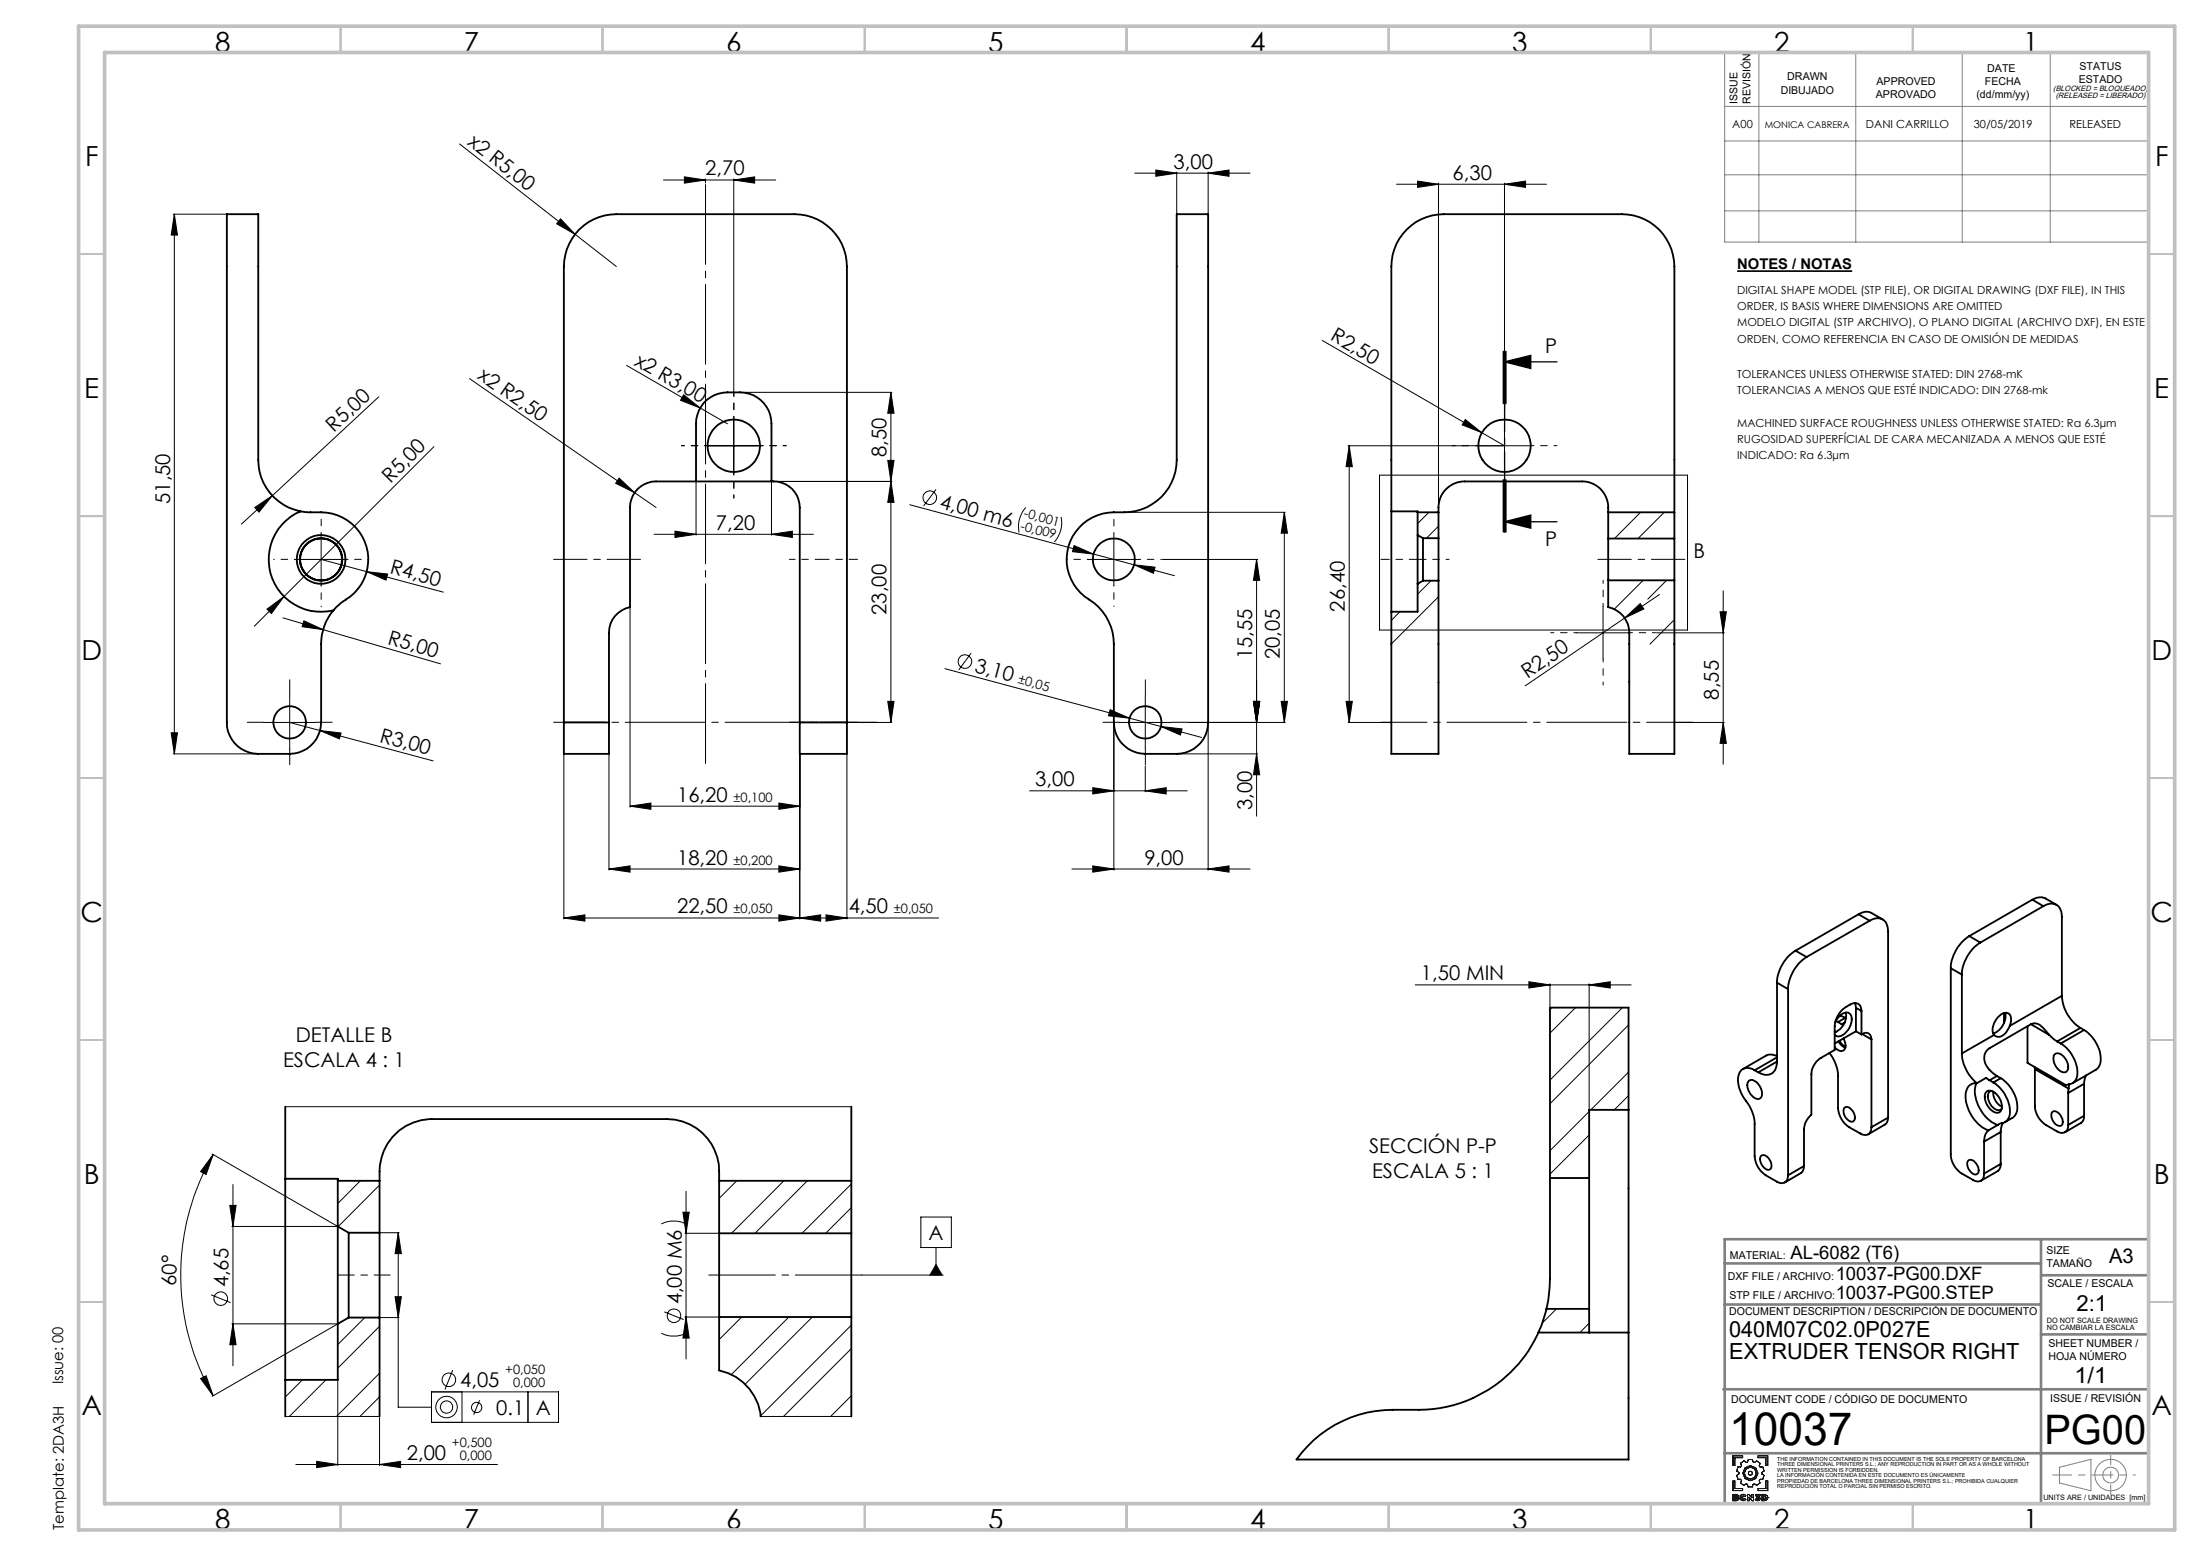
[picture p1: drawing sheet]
<svg xmlns="http://www.w3.org/2000/svg" width="420mm" height="297mm" viewBox="0 0 420 297" stroke-linecap="round" stroke-linejoin="round" font-family="sans-serif">
<path d="M331.5 51.8h21.9" fill="none" stroke="#000" stroke-width=".32"/>
<g fill="none" stroke="#000" stroke-width=".19">
<path d="M87.7 27.5l22 17.2M126.6 34.4h21.4M130.6 33.8l4 .6-4 .6zM134.6 34.1v.8M140 34.4l4-.6v1.2zM140 34.1v40.8M216.5 33.1h22M220.6 32.5l3.9 .6-3.9 .6zM224.5 32.8v7.9M230.5 33.1l4-.6v1.2zM230.5 32.8v7.9M266.5 35.2h28.6"/>
<path d="M270.5 34.6l4 .6-4 .6zM274.5 35v62.6M287.1 35.2l4-.6v1.2zM287.1 35v55.1M33.1 40.9h10M33.3 40.9v103M33.3 40.9l.6 4h-1.2zM107 41.8l2.7 2.9-3.5-2zM109.7 44.7l7.9 6.2M72.3 75.7l-20.3 18.9M89.6 72.3l35.6 24.6M119.6 69.7l19.2 11.2"/>
<path d="M130.5 75.3l3.1 2.6-3.7-1.5zM141.4 74.9h28.8M170 74.9l.6 4h-1.2zM170 74.9v63M252.3 65l34.8 20.1M48.6 96.9l3.4-2.3-2.6 3.2zM52 94.6l-5.9 5.4M82.8 85.3l-34.3 34.2M118.1 91.3l3 2.7-3.6-1.8zM132.8 92.1v10.1M135 85.1h10M140 80.1v10"/>
<path d="M147.2 92.1v10.1M147.4 91.9h22.8M169.4 87.9h1.2l-.6 4zM170 91.9l.6 4h-1.2zM173.6 96.3l35.1 9.5M178.6 93.4l-2.4 3.2M195.8 96.9a5.6 5.6 0 0 0-1.3 4.7M202.5 98.7a5.4 5.4 0 0 1-1.3 4.7M214.7 97.8h30.6M245.1 97.8v40.1M245.1 97.8l.6 4h-1.2zM257.2 85.1h34.9"/>
<path d="M257.5 85.1l.6 4h-1.2zM257.5 85.1v52.8M263.2 90.7h58.8v29.6h-58.8zM272.7 97.8l-2.2 2.1M279.6 80.1l3.2 2.5-3.8-1.5zM313.1 97.8l-5 5M317.6 97.8l-5 5M50.9 116.3l3.3-2.4-2.4 3.2zM54 117.9l30.1 8.8M56.3 106.8h10M58 118.5l3.7 1.7-4.1-.6zM61.3 101.8v10"/>
<path d="M61.3 106.8l8.7 2.3M70 109.1l4 .5-.3 1.1zM70 109.1l14.6 3.9M120.2 116.1v38M124.8 102h30.4M128.8 101.4l4 .6-4 .6zM147.2 102l4-.6v1.2zM205 104.1l3.7 1.7-4.1-.5zM207.5 106.8h10.1M208.7 105.8l7.7 2M212.5 101.8v10M216.4 107.8l7.7 2.1"/>
<path d="M216.4 107.8l4 .5-.3 1.1zM221.8 106.8h18.2M239.8 106.8v49M239.8 106.8l.6 4h-1.2zM267.1 116.8l-1.6 1.6M273.1 110.8l-2.6 2.6M274.5 100.4l-2.3 2.3M274.5 113.9l-9 9M305.9 115.8v10M310 118l3-2.8 .7 1zM310 118l-19 12.9M313.5 110.8l-5.5 5.5"/>
<path d="M316.7 113.5l-6.7 4.5M318 110.8l-3.6 3.6M319.5 118.3l-4.6 4.6M328.2 116.8h1.2l-.6 4zM328.8 112.8v33.1M32.7 139.9h1.2l-.6 4zM50.3 137.9h10M55.3 132.9v10M55.3 137.9l5.8 1.5M61.1 139.4l4 .5-.3 1.1zM61.1 139.4l21.6 5.8M161.8 137.9h8.4"/>
<path d="M169.4 133.9h1.2l-.6 4zM180.3 127.6l35.2 9.5M185.3 124.7l-2.3 3.2M211.8 135.5l3.7 1.6-4-.5zM212.5 138.1v28M213.5 137.9h10.1M215.5 137.1l6 1.6M218.5 132.9v10M221.5 138.7l4.1 .4-.4 1.2zM221.5 138.7l7.8 2.1M226.8 137.9h18.5M230.5 138.1v28"/>
<path d="M239.2 133.9h1.2l-.6 4zM244.5 133.9h1.2l-.6 4zM256.9 133.9h1.2l-.6 4zM257.2 137.9h8.1M274.5 122.9h-.1M300.9 120.8h10M316.1 120.8h12.9M319.5 122.8l-.2 .1M319.7 137.9h9.3M328.8 137.9l.6 4h-1.2zM33.1 143.9h16M107.6 144.1v31.3"/>
<path d="M116.2 144.1v22M120.2 153.9l4-.6v1.2zM120.2 153.9h32.4M148.6 153.3l4 .6-4 .6zM152.6 144.1v31.3M161.6 144.1v31.3M196.5 151h30.1M208.5 150.4l4 .6-4 .5zM218.5 151l4-.6v1.1zM218.5 146.2v4.9M224.8 143.9h15.2M239.8 143.9l.6 4h-1.2z"/>
<path d="M107.6 175.2l4-.6v1.2zM116.2 165.9l4-.6v1.2zM116.2 165.9h36.4M148.6 165.3l4 .6-4 .6zM148.6 174.6l4 .6-4 .6zM152.6 175.2l4-.6v1.2zM157.6 174.6l4 .6-4 .6zM179.1 175.2h-71.5M204.5 165.9h34M208.5 165.3l4 .6-4 .6zM230.5 165.9l4-.6v1.2zM270.1 188h41.2"/>
<path d="M291.7 187.4l4.1 .6-4.1 .6zM295.8 187.8v4.3M296.2 192.3l-.4 .4M300.6 192.3l-4.8 4.9M303.2 188l4.1-.6v1.2zM303.2 187.8v23.9M309.6 192.3l-13.8 13.9M310.8 195.6l-15 15.1M54.4 211.2h108.1M303.2 212.2l-7.4 7.4M303.2 216.6l-7.4 7.5M310.8 204.6l-7.2 7.2"/>
<path d="M310.8 209.1l-2.8 2.7M40.5 220.3l23.8 13.7M40.7 220.4l-1.4 3.8-1-.6zM40.7 220.4a46 46 0 0 0 0 46M43.9 230.1h1.1l-.5 4zM44.2 234.1h20M44.4 226.1v34.6M68.8 225.4l-4.3 4.3M72.4 235.2l-.1 .1M72.4 226.2l-7.9 7.9M72.6 235.3h3.6M76 235.3l.6 4h-1.2z"/>
<path d="M76 235.3v33.3h6.3M126.2 233.6a5.5 5.5 0 0 1 4.7 0M130.3 231.4h1.2l-.6 4zM130.7 235.4h6.4M130.9 227.4v32M140.6 225.4l-3.4 3.3M149.6 225.4l-10 10M154.1 225.4l-10 10M162.5 226l-9.5 9.4M162.5 230.5l-4.9 4.9M175.7 232.3h5.8v5.8h-5.8zM178.6 238.1v5.3"/>
<path d="M40.3 247.2l3.7 1.4M44.2 252.7h20M44.5 252.7l.5 4h-1.1zM64.3 252.8l-23.8 13.7M69.6 251.5l-5.1 5.1M72.4 253.1l-7.9 8.1M72.6 251.5h3.6M75.4 247.5h1.2l-.6 4zM126.2 254.5a5.5 5.5 0 0 0 4.7 0M126.8 250.4l3.7 1.5M130.7 251.4h6.4M130.9 251.4l.6 4h-1.2z"/>
<path d="M141.5 251.4l-4.3 4.3M150.5 251.4l-10.9 11M155 251.4l-12.8 12.8M162.5 252.9l-17.3 17.3M162.5 257.4l-13 13M164.4 243.4h15.6M178.6 241.4l1.2 2h-2.4zM297 249.8l-2.7 2.8M303.2 252.6l-1.7 1.7M38.3 263.1l1-.5 1.4 3.8zM54.4 270.4h18M56.4 279.5h38.5"/>
<path d="M57.7 263.4l-3.3 3.3M60.4 278.9l4.1 .6-4.1 .6zM62.2 263.4l-7 7M64.5 263.6v16.1M72.4 279.5l4-.6v1.2zM72.4 270.6v9.1M72.4 262.1l-8.2 8.3M72.4 266.6l-3.7 3.8M82.3 265.7h24.3v5.8h-24.3zM86.4 261.5l-1.5 3.7M88.2 265.7v5.8M91.5 267.3l-1.1 2.7"/>
<path d="M100.8 265.7v5.8M145.1 270.4h17.4M162.5 266.4l-4 4"/>
<circle cx="177.4" cy="95" r="1.3"/>
<circle cx="184.1" cy="126.3" r="1.3"/>
<circle cx="42.1" cy="247.9" r="1.29"/>
<circle cx="128.6" cy="251.1" r="1.31"/>
<circle cx="85.2" cy="268.6" r="2.06"/>
<circle cx="85.2" cy="268.6" r="1.18"/>
<circle cx="85.6" cy="263.4" r="1.31"/>
<circle cx="91" cy="268.7" r=".98"/>
</g>
<path d="M286.9 67.1v10M287.1 69.1l5-1.3v2.5zM287.1 69.1h10M287.1 67.1v10M287.4 67.1v10M286.9 91.6v10M287.1 99.6l5-1.3v2.5zM287.1 99.6h10M287.1 91.6v10M287.4 91.6v10z" fill="none" stroke="#000" stroke-width=".25"/>
<g fill="none" stroke="#191924" stroke-width=".19">
<path d="M330.7 277.9h1.8v.3h-1.5v1.5h-.3zM332.1 279.3l.7-.5 .4 .3 .3-.1 .1-.4h.8l.1 .4 .3 .1 .4-.3 .7 .5-.2 .5 .2 .2h.5l.2 .8-.4 .3v.2l.4 .3-.2 .8h-.5l-.2 .2 .1 .5-.6 .4-.4-.3-.3 .1-.1 .5h-.8l-.2-.5-.2-.1-.4 .3-.7-.4 .2-.5-.2-.2h-.5l-.2-.8 .4-.3v-.2l-.4-.3 .2-.8h.5l.2-.2zM335.5 277.9h1.8v1.8h-.3v-1.5h-1.5zM330.7 282.7h.3v1.4h1.5v.4h-1.8zM331 285.5l.4 .1-.4 .1zM331 286l.4 .1-.4 .1zM331.3 285.3l.3 .1 .1 .1M331.3 285.3h.2l.2 .2M331.3 285.3h-.6v1.2l.9-.1 .2-.3M331.4 285.6h.1M331.4 286.1h.1M331.7 285.5l-.2 .3 .3 .3"/>
<path d="M331.7 285.5h.1M331.8 286.1h.1M332 285.9l.2 .3 .4 .3 .6-.3M332 285.9l.1 .3 .2 .2 .5 .1 .4-.3M332 285.9h.1M332.4 285.9l.1 .2 .2 .1 .2-.2M332.4 285.9l.1 .2 .4-.1M332.4 285.9h.1M332.9 285.7l-.2-.2-.3 .1v.3M332.9 285.7l-.4-.1-.1 .3M332.9 286l.3 .2M333.2 285.5l-.5-.3-.5 .2-.2 .5"/>
<path d="M333.2 285.5l-.4-.3-.5 .1-.3 .6M333.2 285.5l-.3 .2M333.5 285.3h.3l.5 .6v-.6h.3v1.2h-.3l-.5-.7v.7h-.3zM335.1 286l.3 .2 .2-.1-.2 .1zM335.1 286l-.2 .2M335.5 284.1h1.5v-1.4h.3v1.8h-1.8zM335.6 286.1l-.4-.2v-.2l.3-.2h-.5v-.2h.8v.2l-.2 .2 .3 .4M335.6 286.1h.1M335.9 286.1l-.2 .3-.3 .1-.5-.3M335.9 286.1l-.2 .3-.4 .1-.4-.3M335.9 286.1h.1M336.2 285.3h.5l.5 .2 .2 .4-.3 .4-.9 .2z"/>
<path d="M336.6 285.5l.3 .1v.5h-.3zM337 285.9h.1M337.4 285.9h.1"/>
<circle cx="334" cy="281.2" r="1.14"/>
<circle cx="334" cy="281.2" r=".39"/>
<circle cx="334" cy="281.2" r="1.45"/>
</g>
<g fill="none" stroke="#808080" stroke-width=".19">
<path d="M329.1 10h80.9v36.2h-80.9zM335.6 10v36.2M354.1 10v36.2M374.4 10v36.2M391.2 10v36.2M329.1 20.3h80.9M329.1 26.9h80.9M329.1 33.4h80.9M329.1 40.2h80.9M393 280.1l6-1.6v6l-6-1.4z"/>
<circle cx="402.7" cy="281.6" r="3"/>
<circle cx="402.8" cy="281.5" r="1.49"/>
</g>
<path d="M56.3 106.8h-4.1M61.3 101.8v-4.1M61.3 111.8v4M66.3 106.8h4M207.6 106.8h-4M212.6 101.8v-4M212.6 111.8v4M217.6 106.8h4" fill="none" stroke="#000" stroke-width=".19" stroke-dasharray="15.2 1.3 1.3 1.3" stroke-dashoffset="15.1"/>
<path d="M270.5 106.8h1.1M50.3 137.9h-3.1M55.3 132.9v-3.1M60.3 137.9h3.1M213.6 137.9h-3.1M218.6 132.9v-3.1M223.6 137.9h3.1M55.3 142.9v3.1M218.6 142.9v3.1" fill="none" stroke="#000" stroke-width=".19" stroke-dasharray="15.2 1.3 1.3 1.3"/>
<path d="M134.6 35.1v110.8" fill="none" stroke="#000" stroke-width=".19" stroke-dasharray="15.2 1.3 1.3 1.3" stroke-dashoffset="-.1"/>
<path d="M156.6 106.8h-6" fill="none" stroke="#000" stroke-width=".19" stroke-dasharray="15.2 1.3 1.3 1.3" stroke-dashoffset="14.1"/>
<path d="M163.6 137.9h-13" fill="none" stroke="#000" stroke-width=".19" stroke-dasharray="15.2 1.3 1.3 1.3" stroke-dashoffset="10.6"/>
<path d="M122.2 106.8h-16.6M304.9 106.8h16.6" fill="none" stroke="#000" stroke-width=".19" stroke-dasharray="15.2 1.3 1.3 1.3" stroke-dashoffset="8.8"/>
<path d="M167.3 137.9h-61.7" fill="none" stroke="#000" stroke-width=".19" stroke-dasharray="15.2 1.3 1.3 1.3" stroke-dashoffset="5.4"/>
<path d="M156.6 106.8h7M270.5 106.8h-7" fill="none" stroke="#000" stroke-width=".19" stroke-dasharray="15.2 1.3 1.3 1.3" stroke-dashoffset="13.6"/>
<path d="M135 85.1h-5M140 80.1v-5M140 90.1v5M145 85.1h5M282.1 85.1h-5M287.1 80.1v-5M287.1 90.1v5M292.1 85.1h5M305.9 115.8v-5M300.9 120.8h-5M305.9 125.8v5M310.9 120.8h5" fill="none" stroke="#000" stroke-width=".19" stroke-dasharray="15.2 1.3 1.3 1.3" stroke-dashoffset="14.6"/>
<path d="M271.6 106.8h4.9" fill="none" stroke="#000" stroke-width=".19" stroke-dasharray="15.2 1.3 1.3 1.3" stroke-dashoffset="14.7"/>
<path d="M263.5 137.9h59.5" fill="none" stroke="#000" stroke-width=".19" stroke-dasharray="15.2 1.3 1.3 1.3" stroke-dashoffset="6.5"/>
<path d="M135.3 243.4h29.2" fill="none" stroke="#000" stroke-width=".19" stroke-dasharray="15.2 1.3 1.3 1.3" stroke-dashoffset="2.5"/>
<path d="M64.5 243.4h10" fill="none" stroke="#000" stroke-width=".19" stroke-dasharray="15.2 1.3 1.3 1.3" stroke-dashoffset="12.2"/>
<path d="M287.1 67.1v34.5" fill="none" stroke="#000" stroke-width=".25" stroke-dasharray="6.3 1.3 1.3 1.3" stroke-dashoffset="1.2"/>
<path d="M391.7 281.5h11.1" fill="none" stroke="#808080" stroke-width=".19" stroke-dasharray="15.2 1.3 1.3 1.3" stroke-dashoffset="11.6"/>
<path d="M402.8 281.5h4.7" fill="none" stroke="#808080" stroke-width=".19" stroke-dasharray="15.2 1.3 1.3 1.3" stroke-dashoffset="14.8"/>
<path d="M402.8 277.8v7.4" fill="none" stroke="#808080" stroke-width=".19" stroke-dasharray="15.2 1.3 1.3 1.3" stroke-dashoffset="13.4"/>
<path d="M329.1 236.5h80.9v50.5h-80.9zM389.5 236.5v50.5M329.1 249h60.4M329.1 241.2h60.4M389.5 243.4h20.5M389.5 254.7h20.5M328.9 265.2h81.1M329.1 277.4h80.9" fill="none" stroke="#808080" stroke-width=".5"/>
<g fill="none" stroke="#c0c0c0" stroke-width=".35">
<path d="M65 5v5M115 5v5M165 5v5M215 5v5M265 5v5M315 5v5M365 5v5M15 48.5h5M410 48.5h5M15 98.5h5M410 98.5h5M15 148.5h5"/>
<path d="M410 148.5h5M15 198.5h5M410 198.5h5M15 248.5h5M410 248.5h5M65 287v5M115 287v5M165 287v5M215 287v5M265 287v5M315 287v5M365 287v5"/>
</g>
<path d="M15 5h400v287h-400zM20 10h390v277h-390z" fill="none" stroke="#c0c0c0" stroke-width=".7"/>
<g fill="#000">
<path d="M107 41.8l2.7 2.9-3.5-2zM130.5 75.3l3.1 2.6-3.7-1.5zM48.6 96.9l3.4-2.3-2.6 3.2zM118.1 91.3l3 2.7-3.6-1.8zM279.6 80.1l3.2 2.5-3.8-1.5zM50.9 116.3l3.3-2.4-2.4 3.2zM310 118l3-2.8 .7 1zM58 118.5l3.7 1.7-4.1-.6zM178.6 241.4l1.2 2h-2.4z"/>
<path d="M140 34.4l4-.6v1.2zM130.6 33.8l4 .6-4 .6zM230.5 33.1l4-.6v1.2zM220.6 32.5l3.9 .6-3.9 .6z"/>
<path d="M270.5 34.6l4 .6-4 .6zM287.1 35.2l4-.6v1.2z"/>
<path d="M287.1 69.1l5-1.3v2.5zM287.1 99.6l5-1.3v2.5z"/>
<path d="M169.4 87.9h1.2l-.6 4zM170 74.9l.6 4h-1.2zM239.8 143.9l.6 4h-1.2zM239.2 133.9h1.2l-.6 4zM239.2 133.9h1.2l-.6 4zM239.8 106.8l.6 4h-1.2zM328.8 137.9l.6 4h-1.2zM328.2 116.8h1.2l-.6 4z"/>
<path d="M170 91.9l.6 4h-1.2zM169.4 133.9h1.2l-.6 4zM245.1 97.8l.6 4h-1.2zM244.5 133.9h1.2l-.6 4zM33.3 40.9l.6 4h-1.2zM32.7 139.9h1.2l-.6 4zM257.5 85.1l.6 4h-1.2zM256.9 133.9h1.2l-.6 4zM43.9 230.1h1.1l-.5 4zM44.5 252.7l.5 4h-1.1zM130.3 231.4h1.2l-.6 4zM130.9 251.4l.6 4h-1.2z"/>
<path d="M70 109.1l3.7 1.6 .3-1.1zM61.1 139.4l3.7 1.6 .3-1.1z"/>
<path d="M216.4 107.8l3.7 1.6 .3-1.1zM205 104.1l-.4 1.2 4.1 .5z"/>
<path d="M221.5 138.7l3.7 1.6 .4-1.2zM211.8 135.5l-.3 1.1 4 .5z"/>
<path d="M120.2 153.9l4-.6v1.2zM148.6 153.3l4 .6-4 .6zM116.2 165.9l4-.6v1.2zM148.6 165.3l4 .6-4 .6zM107.6 175.2l4-.6v1.2zM148.6 174.6l4 .6-4 .6zM128.8 101.4l4 .6-4 .6zM147.2 102l4-.6v1.2zM208.5 150.4l4 .6-4 .5zM218.5 151l4-.6v1.1zM76 235.3l.6 4h-1.2zM75.4 247.5h1.2l-.6 4z"/>
<path d="M152.6 175.2l4-.6v1.2zM157.6 174.6l4 .6-4 .6z"/>
<path d="M208.5 165.3l4 .6-4 .6zM230.5 165.9l4-.6v1.2z"/>
<path d="M303.2 188l4.1-.6v1.2zM291.7 187.4l4.1 .6-4.1 .6z"/>
<path d="M40.7 220.4l-1.4 3.8-1-.6zM38.3 263.1l1-.5 1.4 3.8z"/>
<path d="M60.4 278.9l4.1 .6-4.1 .6zM72.4 279.5l4-.6v1.2z"/>
</g>
<g fill="none" stroke="#000" stroke-width=".35">
<path d="M224.5 40.9h6v97a6 6 0 0 1-6 6h-6a6 6 0 0 1-6-6v-15a10.3 10.3 0 0 0-5.6-9.1 9 9 0 0 1-2.9-10 9 9 0 0 1 8.5-6 11.1 11.1 0 0 0 8.3-2.2 10 10 0 0 0 3.7-7.8zM57.3 97.6a10 10 0 0 1-8-9.8v-46.9h-6v97a6 6 0 0 0 6 6h6a6 6 0 0 0 6-6v-15a10 10 0 0 1 2.3-6.4M57.3 97.6a10 10 0 0 0-5.5 12.4 10 10 0 0 0 11.8 6.5M57.3 97.6l1.5 .2a11.2 11.2 0 0 1 8.3 2.1 9.1 9.1 0 0 1-1.8 15l-1.7 1.6M132.8 91.9v-11a5.9 5.9 0 0 1 6-6 8.8 8.8 0 0 1 5.7 .9 6 6 0 0 1 2.7 5.1v11M265.5 97.6v19.2M265.5 97.6v-46.7a10 10 0 0 1 10-10h34a10 10 0 0 1 10 10v46.9M265.5 97.6h5v.2M270.5 97.8h4M270.5 97.8v4.3M274.5 97.8a5.1 5.1 0 0 1 5-5.9h22.4a5.2 5.2 0 0 1 5 5.9M274.5 97.8v4.9"/>
<path d="M306.9 97.8h12.6M306.9 97.8v5M319.5 97.8v5M270.5 102.1v9.3M270.5 111.4v5.4h-5M270.5 102.1l1 .6M271.5 102.7v8.1M271.5 110.8l-1 .6M271.5 110.8h3M271.5 102.7h3M274.5 110.8v33.1h-9v-27.1M274.5 102.7v8.1"/>
<path d="M306.9 102.8v8M306.9 110.8v5.1a5 5 0 0 1 4 4.9v23.1h8.6v-33.1M306.9 110.8h12.6M306.9 102.8h12.6M319.5 102.8v8M107.6 137.9v-87a10 10 0 0 1 10-10h34a10 10 0 0 1 10 10v87M107.6 137.9v6h8.6v-6M107.6 137.9h8.6M116.2 137.9v-17.1a5 5 0 0 1 4-4.9v-19a4.9 4.9 0 0 1 5-5h22.4a4.9 4.9 0 0 1 5 5v41M152.6 137.9v6h9v-6M152.6 137.9h9M354.6 174.5l1.2-.4h.7l2.8 1.4"/>
<path d="M354.6 174.5l2.2 1.3M354.6 174.5l-12 7M356.8 175.8a2.09 2.09 0 0 1 2.2-.4 2.09 2.09 0 0 1 1.3 1.9v36M356.8 175.8l-12.1 6.9M375.8 178.7a7.8 7.8 0 0 0-3.5 6.1M375.8 178.7l2.1 1.2M377.9 179.9a7.8 7.8 0 0 0-3.5 6.1M387.8 171.7l.8-.3 1.1-.1 .6 .2 2.1 1.2M387.8 171.7l2.1 1.3M387.8 171.7l-12 7M389.9 173a2.15 2.15 0 0 1 2.5-.3 2.15 2.15 0 0 1 1.1 2.3v15.1M389.9 173l-12 6.9"/>
<path d="M339.1 187.6l2.1 1.2M339.1 187.6v15M341.2 188.8v35.5M342.6 181.5a7.8 7.8 0 0 0-3.5 6.1M342.6 181.5l2.1 1.2M344.7 182.7a7.8 7.8 0 0 0-3.5 6.1M350.1 196.9l.2 .1M350.2 195a2.6 2.6 0 0 1 2.4-1.7 1.6 1.6 0 0 1 .6 2.3 3.2 3.2 0 0 1-2.4 2.2l-.7-.3M350.3 194.9l.4 .2M350.7 195.1l.7 .4M350.8 198.8l.5 .6 .8 .6M351 198.6l.3 .5 .8 .7"/>
<path d="M351.1 193.9l1 .4M351.4 195.5l.4 .2M351.8 198.2a1.66 1.66 0 0 1-.2 2.4h-.6l-.9-.7M352 195.2a3.6 3.6 0 0 1-1.9 1.9M352 195.2l-.6 .3M352.1 194.3l-1.4 .8M352.1 194.3h.1M352.2 193.3l.1 .8-.3 1.1M353.9 191.4l.3 1M354.2 192.4v4.4M354.2 196.8l-4.1 2.4M354.2 192.4l1 .6"/>
<path d="M354.2 196.8l1 .6M355.2 193a1.32 1.32 0 0 0-.6-1.4 1.32 1.32 0 0 0-1.5 .1 4.9 4.9 0 0 0-3 4.2v4.5l-2.7 1.6a3.9 3.9 0 0 0-1.7 3v7.8a3.9 3.9 0 0 0-1.5 2.8v7M355.2 193v4.4M355.4 197.4a1.09 1.09 0 0 1 1.2-.1 1.09 1.09 0 0 1 .5 1.1M355.4 197.4h-.2M355.4 197.4l1.7 1M357.1 198.4v16.8M372.3 184.8v35.5a4.6 4.6 0 0 0 2.1 3.7l2.1 1.2a1.29 1.29 0 0 0 1.5 .2 1.29 1.29 0 0 0 .6-1.4M372.3 184.8l2.1 1.2M374.4 186v15.1M380.5 197.6l-6.1 3.5M382.4 193.4v1.8"/>
<path d="M382.6 193.3a3.4 3.4 0 0 1-2.3 3.9M383.5 195.8a1.92 1.92 0 0 0-.3-2.4 2.39 2.39 0 0 0-2.6 1.6 2.42 2.42 0 0 0-.1 2.6M383.5 195.8a2.76 2.76 0 0 1-2.3 2.1l-.7-.3M386.9 195.9v7l7.4 4.2a2.33 2.33 0 0 0 2.1-3 7 7 0 0 0-3.2-4.9M387.6 195.5l3.5 2.1M391.1 197.6l1.4 1.2M391.1 197.6a5.4 5.4 0 0 0-2.7-2.3l-.9 .2-7.9 4.6a2.57 2.57 0 0 0 0 4.1l1.5 1.2M392.5 198.8l.7 .4M393.5 190.1a7.8 7.8 0 0 0 3.5 6.1M393.5 190.1l-10 5.7M397 196.2l-4.5 2.6M397 196.2l.7 .4"/>
<path d="M397.7 196.6a6.6 6.6 0 0 1 3 6.6l-.3 .6-.5 .4-4.4 2.6M397.7 196.6l-4.5 2.6M54.4 211.2v13.8M162.5 211.2v14.2M310.8 211.8v42.5M310.8 211.8v-19.5h-15v32.6M310.8 211.8h-7.6v13.1M333.8 206.3a1.52 1.52 0 0 1 1.9 .9 1.77 1.77 0 0 1 0 2.5 2.21 2.21 0 0 1-2.2-2l-.1-.8zM334.8 204.3a1.92 1.92 0 0 0-2.1-.3 1.92 1.92 0 0 0-1.1 1.9 7.9 7.9 0 0 0 2.2 5.1l.7 1.5 .3 1.6v6.6a4.8 4.8 0 0 0 2.1 3.6l2.2 1.3a1.31 1.31 0 0 0 1.5 .1 1.31 1.31 0 0 0 .6-1.4M334.8 204.3l.7 .4M339.1 202.6a2.14 2.14 0 0 1-2.4 2.5l-1.2-.4M339.1 201.6l-.9-.3-1 .1-4.6 2.6"/>
<path d="M339.1 202.6l-3.6 2.1M339.1 201.8l-4.3 2.5M349.1 201a7.6 7.6 0 0 1 1.6 4.3v6.2a4.9 4.9 0 0 0 2.1 3.7l2.2 1.2a1.29 1.29 0 0 0 1.5 .1 1.29 1.29 0 0 0 .6-1.3M352 211.4a1.63 1.63 0 0 1 1.9 1.6 .76 .76 0 0 1-.3 1.1 .76 .76 0 0 1-1-.4 1.8 1.8 0 0 1-.6-2.3zM360.3 213.3l-.4 1.2-3.4 2M360.3 213.3l-3.2 1.9M374.4 201.1a8 8 0 0 0 2.8 5.7M377.2 206.7a5.6 5.6 0 0 0 .8 5.2 6.3 6.3 0 0 0 3.2 2.8M377.2 206.8a2.02 2.02 0 0 0-2.1 2.2 7.4 7.4 0 0 0 4.3 6.8M378.6 217.9v6.1M379.1 208.4a1.56 1.56 0 0 1 2.1 .7 2.84 2.84 0 0 1 .6 3 1.24 1.24 0 0 1-1.9-.3 2.82 2.82 0 0 1-.8-3.4zM379.4 215.8a2.61 2.61 0 0 0-.8 2.1"/>
<path d="M379.7 206.2l-.7-.5-1.8 1.1M379.7 206.2l.7 .4M380 208.2a1.12 1.12 0 0 0-.6 1.7 2.37 2.37 0 0 0 2.3 2l.3-.3M380.4 206.6a6.6 6.6 0 0 1 3 6.5 2.27 2.27 0 0 1-1.9 1.5l-.3 .1M380.4 208.4a3 3 0 0 0 1.6 2.8M381.1 205.4l-1.4 .8M381.1 205.4l.7 .4M381.2 214.7l-1.8 1.1M381.8 205.8a6.5 6.5 0 0 1 3 6.5l-.5 .9-1.7 1M381.8 205.8l-1.4 .8M381.8 216.1l-3.2 1.8M381.8 216.1v6.1"/>
<path d="M382.2 214.3l-.3 .9-.1 .9M388.3 203.7v.4M388.3 204.1v7a4.5 4.5 0 0 0 2.1 3.6l2.1 1.3a1.29 1.29 0 0 0 1.5 .1 1.29 1.29 0 0 0 .7-1.4M388.3 204.1l6.4 3.7M391.7 212.2a1.63 1.63 0 0 1 1.9 1.4v.3a.71 .71 0 0 1-.2 .9 .71 .71 0 0 1-.9-.1 2 2 0 0 1-.8-2.5zM392 201.3a1.13 1.13 0 0 1 1.7 .3 2.33 2.33 0 0 1 .6 2.9 1.54 1.54 0 0 1-2-.9 2.43 2.43 0 0 1-.3-2.3zM394.7 208.6v6.1M394.7 207.8v.8M394.8 207l-.1 .8M397.7 213l-.2 .9-.3 .4-3.1 1.8M397.7 213l-3 1.7M397.7 206.9l-3 1.7"/>
<path d="M397.7 206.9v6.1M398.1 205.2l-.4 1.7M54.4 225v38.4M54.4 225h10.1v.4M64.5 234.1v18.6M64.5 225.4v8.7M64.5 234.1l2 1.2M64.5 225.4h7.9M66.5 235.3v16.2M66.5 235.3h5.9M72.4 235.3v16.2M72.4 225.4v-.3a13.7 13.7 0 0 1 1.5-6.7 9.9 9.9 0 0 1 8.5-4.8h44.8a10.2 10.2 0 0 1 10 11.5v.3"/>
<path d="M72.4 225.4v9.9M137.2 235.4v16M137.2 225.4h25.3M137.2 225.4v10M137.2 235.4h25.3M162.5 235.4v16M162.5 225.4v10M295.8 224.9v13.2a50.7 50.7 0 0 1-.7 11.7M295.8 224.9h7.4M303.2 224.9v24.9M336.1 220.6a1.09 1.09 0 0 1 1.5 .7 1.55 1.55 0 0 1 .2 1.9 1.26 1.26 0 0 1-1.6-.8l-.4-1.1zM344.2 222.6l-.2 .9-.3 .4-3.1 1.8"/>
<path d="M344.2 222.6l-3 1.7M375.6 221.5a1.26 1.26 0 0 1 1.6 .8 1.32 1.32 0 0 1 0 1.8 1.77 1.77 0 0 1-1.8-1.8v-.5zM381.8 222.2l-.1 .6-.4 .7-3.3 1.9M381.8 222.2l-3.2 1.8M64.5 252.7v10.7h-10.1M66.5 251.5l-2 1.2M66.5 251.5h5.9M72.4 251.5v18.9M137.2 251.4v10.2a9.9 9.9 0 0 1 7.9 8.8M137.2 251.4h25.3M162.5 251.4v19M293.5 254.3a25 25 0 0 1-22.7 14.8 34.4 34.4 0 0 0-11.5 .9 22.7 22.7 0 0 0-11.9 8.6h63.4v-24.3"/>
<path d="M293.5 254.3h17.3M295.1 249.8l-.8 2.9-.8 1.6M295.1 249.8h8.1M303.2 249.8v4.5M54.4 263.4v7"/>
<circle cx="140" cy="85.1" r="5"/>
<circle cx="287.1" cy="85.1" r="5"/>
<circle cx="61.3" cy="106.8" r="4"/>
<circle cx="61.3" cy="106.8" r="4.7"/>
<circle cx="212.5" cy="106.8" r="4"/>
<circle cx="55.3" cy="137.9" r="3.1"/>
<circle cx="218.5" cy="137.9" r="3.1"/>
</g>
<text font-size="8.7" x="330" y="275.9">10037</text>
<text font-size="7.8" x="390.1" y="275.7">PG00</text>
<g font-size="5.3">
<text x="41" y="9.9">8</text>
<text x="88.5" y="9.9">7</text>
<text x="138.5" y="9.9">6</text>
<text x="188.5" y="9.9">5</text>
<text x="238.5" y="9.9">4</text>
<text x="288.5" y="9.9">3</text>
<text x="338.5" y="9.9">2</text>
<text x="386" y="9.9">1</text>
<text x="16.2" y="31.7">F</text>
<text x="411.2" y="31.7">F</text>
<text x="16.1" y="75.9">E</text>
<text x="411.1" y="75.9">E</text>
<text x="15.5" y="125.9">D</text>
<text x="410.5" y="125.9">D</text>
<text x="15.4" y="175.9">C</text>
<text x="410.4" y="175.9">C</text>
<text x="16" y="225.9">B</text>
<text x="411" y="225.9">B</text>
<text x="15.5" y="270.2">A</text>
<text x="410.5" y="270.2">A</text>
<text x="41" y="291.9">8</text>
<text x="88.5" y="291.9">7</text>
<text x="138.5" y="291.9">6</text>
<text x="188.5" y="291.9">5</text>
<text x="238.5" y="291.9">4</text>
<text x="288.5" y="291.9">3</text>
<text x="338.5" y="291.9">2</text>
<text x="386" y="291.9">1</text>
</g>
<g font-size="4.2">
<text x="396.2" y="250.3">2:1</text>
<text x="330" y="255.2">040M07C02.0P027E</text>
<text x="330" y="259.5">EXTRUDER TENSOR RIGHT</text>
<text x="395.8" y="264">1/1</text>
</g>
<g font-size="3.9">
<text x="89.1" y="27.4" transform="rotate(38 89.1 27.4)">x2 R5,00</text>
<text x="134.6" y="33.5">2,70</text>
<text x="223.9" y="32.2">3,00</text>
<text x="277.2" y="34.3">6,30</text>
<text x="253.7" y="64.8" transform="rotate(30 253.7 64.8)">R2,50</text>
<text x="120.9" y="69.6" transform="rotate(30 120.9 69.6)">x2 R3,00</text>
<text x="294.8" y="67.3">P</text>
<text x="91" y="72.2" transform="rotate(35 91 72.2)">x2 R2,50</text>
<text x="63.7" y="82.6" transform="rotate(-43 63.7 82.6)">R5,00</text>
<text x="169.2" y="87.2" transform="rotate(-90 169.2 87.2)">8,50</text>
<text x="74.5" y="92.4" transform="rotate(-45 74.5 92.4)">R5,00</text>
<text x="32.4" y="96.2" transform="rotate(-90 32.4 96.2)">51,50</text>
<text x="136.6" y="101.1">7,20</text>
<text x="179.1" y="97" transform="rotate(15 179.1 97)">4,00 m6</text>
<text x="294.8" y="104.2">P</text>
<text x="323.1" y="106.6">B</text>
<text x="74.2" y="109.4" transform="rotate(15 74.2 109.4)">R4,50</text>
<text x="169.2" y="117.4" transform="rotate(-90 169.2 117.4)">23,00</text>
<text x="256.6" y="116.7" transform="rotate(-90 256.6 116.7)">26,40</text>
<text x="73.8" y="122.9" transform="rotate(16 73.8 122.9)">R5,00</text>
<text x="239" y="125.8" transform="rotate(-90 239 125.8)">15,55</text>
<text x="244.2" y="125.8" transform="rotate(-90 244.2 125.8)">20,05</text>
<text x="185.8" y="128.2" transform="rotate(15 185.8 128.2)">3,10</text>
<text x="291.5" y="129.6" transform="rotate(-34 291.5 129.6)">R2,50</text>
<text x="328" y="133.5" transform="rotate(-90 328 133.5)">8,55</text>
<text x="72.3" y="141.6" transform="rotate(15 72.3 141.6)">R3,00</text>
<text x="129.2" y="153">16,20</text>
<text x="197.6" y="150.1">3,00</text>
<text x="239" y="154.7" transform="rotate(-90 239 154.7)">3,00</text>
<text x="129.2" y="165">18,20</text>
<text x="218.4" y="165">9,00</text>
<text x="129.2" y="174.4">22,50</text>
<text x="162" y="174.4">4,50</text>
<text x="271.2" y="187.1">1,50 MIN</text>
<text x="54" y="203.7">ESCALA 4 : 1</text>
<text x="56.4" y="198.9">DETALLE B</text>
<text x="261.3" y="220">SECCIÓN P-P</text>
<text x="261.8" y="224.9">ESCALA 5 : 1</text>
<text x="177.2" y="236.7">A</text>
<text x="33.6" y="245.4" transform="rotate(-89 33.6 245.4)">60°</text>
<text x="43.6" y="245.7" transform="rotate(-90 43.6 245.7)">4,65</text>
<text x="402.5" y="241.1">A3</text>
<text x="130.1" y="249" transform="rotate(-90 130.1 249)">4,00 M6</text>
<text x="87.8" y="264.8">4,05</text>
<text x="94.7" y="270">0.1</text>
<text x="102.2" y="270">A</text>
<text x="77.6" y="278.7">2,00</text>
</g>
<g font-size="3.5">
<text x="341.7" y="240.4">AL-6082 (T6)</text>
<text x="350.3" y="244.3">10037-PG00.DXF</text>
<text x="350.3" y="247.9">10037-PG00.STEP</text>
</g>
<g font-size="2.8">
<text x="331.5" y="51.4">NOTES / NOTAS</text>
<text x="12.1" y="264.2" transform="rotate(-90 12.1 264.2)">Issue: 00</text>
<text x="12.2" y="292" transform="rotate(-90 12.2 292)">Template: 2DA3H</text>
</g>
<g font-size="2.5">
<text x="194.6" y="101.1" transform="rotate(15 194.6 101.1)">-0,009</text>
<text x="195.3" y="98.7" transform="rotate(15 195.3 98.7)">-0,001</text>
<text x="194.1" y="130.5" transform="rotate(15 194.1 130.5)">±0,05</text>
<text x="139.9" y="153">±0,100</text>
<text x="139.9" y="165">±0,200</text>
<text x="139.9" y="174.3">±0,050</text>
<text x="170.6" y="174.3">±0,050</text>
<text x="96.4" y="262.3">+0,050</text>
<text x="97.9" y="264.8">0,000</text>
<text x="86.2" y="276.2">+0,500</text>
<text x="87.7" y="278.7">0,000</text>
</g>
<g font-size="2.1">
<text x="339.8" y="17.9">DIBUJADO</text>
<text x="341.1" y="15.4">DRAWN</text>
<text x="358.1" y="16.3">APPROVED</text>
<text x="378.8" y="16.3">FECHA</text>
<text x="379.2" y="13.8">DATE</text>
<text x="396.7" y="15.8">ESTADO</text>
<text x="396.8" y="13.3">STATUS</text>
<text x="331.5" y="19.8" transform="rotate(-90 331.5 19.8)">ISSUE</text>
<text x="334" y="19.8" transform="rotate(-90 334 19.8)">REVISIÓN</text>
<text x="357.9" y="18.8">APROVADO</text>
<text x="377.1" y="18.8">(dd/mm/yy)</text>
<text x="330.6" y="24.4">A00</text>
<text x="356.1" y="24.4">DANI CARRILLO</text>
<text x="376.6" y="24.4">30/05/2019</text>
<text x="394.9" y="24.4">RELEASED</text>
<text x="331.5" y="56.1">DIGITAL SHAPE MODEL (STP FILE), OR DIGITAL DRAWING (DXF FILE), IN THIS</text>
<text x="331.5" y="59.2">ORDER, IS BASIS WHERE DIMENSIONS ARE OMITTED</text>
<text x="331.5" y="62.3">MODELO DIGITAL (STP ARCHIVO), O PLANO DIGITAL (ARCHIVO DXF), EN ESTE</text>
<text x="331.5" y="65.4">ORDEN, COMO REFERENCIA EN CASO DE OMISIÓN DE MEDIDAS</text>
<text x="331.5" y="72.1">TOLERANCES UNLESS OTHERWISE STATED: DIN 2768-mK</text>
<text x="331.5" y="75.2">TOLERANCIAS A MENOS QUE ESTÉ INDICADO: DIN 2768-mk</text>
<text x="331.5" y="81.4">MACHINED SURFACE ROUGHNESS UNLESS OTHERWISE STATED: Ra 6.3µm</text>
<text x="331.5" y="84.6">RUGOSIDAD SUPERFÍCIAL DE CARA MECANIZADA A MENOS QUE ESTÉ</text>
<text x="331.5" y="87.7">INDICADO: Ra 6.3µm</text>
<text x="390.5" y="239.4">SIZE</text>
<text x="329.7" y="244.3">DXF FILE / ARCHIVO:</text>
<text x="330.1" y="240.4">MATERIAL:</text>
<text x="390.5" y="241.9">TAMAÑO</text>
<text x="390.7" y="245.6">SCALE / ESCALA</text>
<text x="330" y="251">DOCUMENT DESCRIPTION / DESCRIPCIÓN DE DOCUMENTO</text>
<text x="330" y="247.9">STP FILE / ARCHIVO:</text>
<text x="390.9" y="257.1">SHEET NUMBER /</text>
<text x="390.9" y="259.6">HOJA NÚMERO</text>
<text x="330.3" y="267.7">DOCUMENT CODE / CÓDIGO DE DOCUMENTO</text>
<text x="391.2" y="267.5">ISSUE / REVISIÓN</text>
</g>
<text font-size="1.8" x="336.7" y="24.4">MONICA CABRERA</text>
<g font-size="1.5">
<text x="391.8" y="17.4">(BLOCKED = BLOQUEADO)</text>
<text x="392.3" y="18.8">(RELEASED = LIBERADO)</text>
</g>
<g font-size="1.4">
<text x="390.6" y="252.5">DO NOT SCALE DRAWING</text>
<text x="390.6" y="253.9">NO CAMBIAR LA ESCALA</text>
<text x="389.9" y="286.3">UNITS ARE / UNIDADES [mm]</text>
</g>
<g font-size="1.1">
<text x="339.1" y="278.8">THE INFORMATION CONTAINED IN THIS DOCUMENT IS THE SOLE PROPERTY OF BARCELONA</text>
<text x="339.1" y="279.9">THREE DIMENSIONAL PRINTERS S.L.; ANY REPRODUCTION IN PART OR AS A WHOLE WITHOUT</text>
<text x="339.1" y="280.9">WRITTEN PERMISSION IS FORBIDDEN.</text>
<text x="339.1" y="282">LA INFORMACIÓN CONTENIDA EN ESTE DOCUMENTO ES ÚNICAMENTE</text>
<text x="339.1" y="283">PROPIEDAD DE BARCELONA THREE DIMENSIONAL PRINTERS S.L.; PROHIBIDA CUALQUIER</text>
<text x="339.1" y="284.1">REPRODUCIÓN TOTAL O PARCIAL SIN PERMISO ESCRITO.</text>
</g>
</svg>
